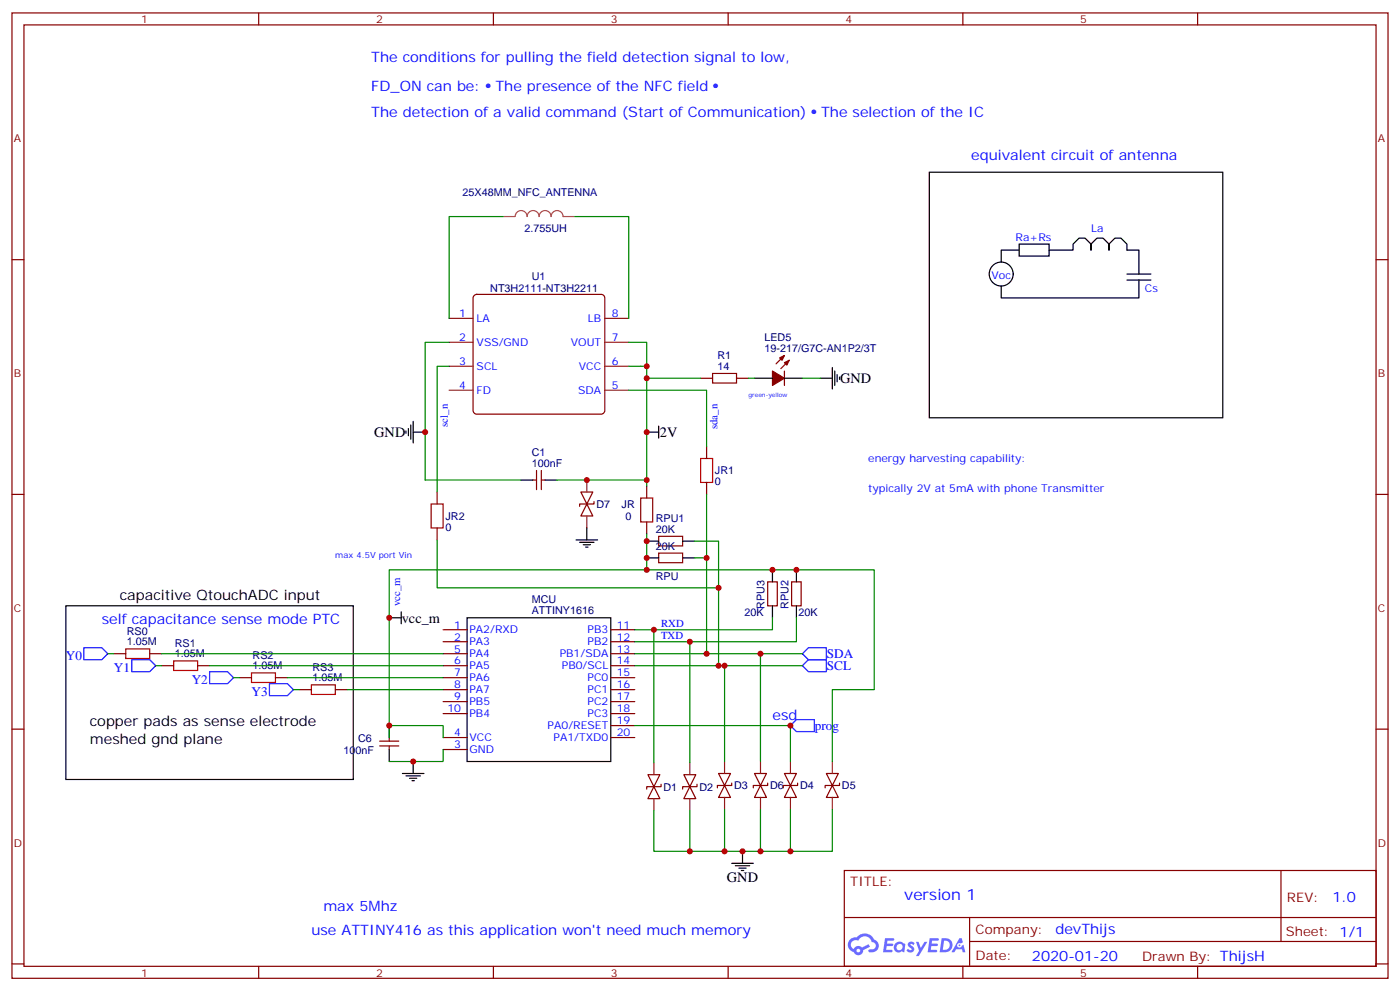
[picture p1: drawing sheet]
<svg xmlns="http://www.w3.org/2000/svg" width="412mm" height="292mm" viewBox="0 0 412 292" stroke-linecap="round" stroke-linejoin="round" font-family="sans-serif">
<g fill="none" stroke="#000" stroke-width=".35">
<path d="M273.8 50.7h86.4v72.3h-86.4zM300.2 71.9h8.8v3.5h-8.8zM300.2 73.7h-5.3v3.5M309 73.7h7.1v-1.8l1.8-1.8h1.7l1.8 1.8v1.8v-1.8l1.7-1.8h1.8l1.8 1.8v1.8v-1.8l1.7-1.8h1.8l1.8 1.8v1.8h3.5v7M332 80.7h7M332 82.5h7M335.5 82.5v5.3h-40.6v-3.6M19.4 178.4h84.7v51.2h-84.7z"/>
<circle cx="294.9" cy="80.7" r="3.5"/>
</g>
<g fill="none" stroke="#870000" stroke-width=".35">
<path d="M3.5 3.8h405.4v284.3h-405.4zM7.1 7.3h398.2v277.3h-398.2zM76.2 3.8v3.5M145.3 3.8v3.5M214.5 3.8v3.5M283.6 3.8v3.5M352.8 3.8v3.5M3.5 76.5h3.6M405.3 76.5h3.6M3.5 145.6h3.6M405.3 145.6h3.6M3.5 214.8h3.6"/>
<path d="M405.3 214.8h3.6M248.7 256.4h156.6v28.2h-156.6zM377.3 256.4v20.9M248.7 270.2h156.5M285.6 277.3h119.6M285.6 270.2v14.2M3.5 283.9h3.6M76.2 284.6v3.5M145.3 284.6v3.5M214.5 284.6v3.5M283.6 284.6v3.5M352.8 284.6v3.5"/>
<path d="M405.3 283.9h3.6"/>
</g>
<g fill="#5487ff">
<path d="M267.7 277.6a1.22 1.22 0 0 1 1.7 .2l-.4 .6a.47 .47 0 0 0-.3-.4 .47 .47 0 0 0-.5 .2l.1 .2a1.14 1.14 0 0 1 .8 1.8 1.14 1.14 0 0 1-1.9 0l-.2-.2 .5-.6 .7 .5a.29 .29 0 0 0 .3-.3 .29 .29 0 0 0-.2-.3 1.04 1.04 0 0 1-.6-1.7z"/>
<path d="M260.7 276.3h2.4l.3 .2-.2 .5-1.8 .1-.1 .8h1.5l.3 .4-.3 .4h-1.6l-.2 1.1h1.7l.2 .3-.2 .3-2.6 .1z"/>
<path d="M273.8 276.3h2.4l.3 .2-.1 .5-1.8 .1-.2 .8h1.6l.3 .4-.4 .4h-1.6l-.1 1.1h1.7l.2 .3-.2 .3-2.6 .1z"/>
<path d="M282.6 276.3h.7l.3 1.3-.6 .3a.69 .69 0 0 0-1 .3 .69 .69 0 0 0 .4 .9 .69 .69 0 0 0 .9-.6l.5-.2 .6 2.2h-.8l-.2-.9h-1.8l-.5 .9h-.8z"/>
<path d="M269.8 277.4h.8l.6 1.8 1.1-1.8h.9l-2.6 4.2h-.8l.9-1.5z"/>
<path d="M277.4 276.3l-.6 4.2h1.3a2.11 2.11 0 0 0 2.5-2.1 2.11 2.11 0 0 0-2.5-2.1zM278.1 277.1a1.39 1.39 0 0 1 1.7 1.4 1.39 1.39 0 0 1-1.8 1.3h-.3z"/>
<path d="M263.7 277.9a1.54 1.54 0 0 0-.1 2.2 1.54 1.54 0 0 0 2.2 .1l.6 .3 .3-2.3-.2-.3h-.4a1.49 1.49 0 0 0-2.4 0zM264 278.9a.94 .94 0 0 1 1.8 0 .94 .94 0 0 1-1.8 0z"/>
<path d="M250.4 276.7a2.18 2.18 0 0 0 1.1 3.7 1.44 1.44 0 0 0 1.6 .9 1.44 1.44 0 0 0 1.2-1.4l2-1.1-.5-.7-1.9 1a1.47 1.47 0 0 0-2.4 .4 1.39 1.39 0 0 1-.7-1.9 1.39 1.39 0 0 1 2-.5 2.12 2.12 0 0 1 2.2-1.3 2.12 2.12 0 0 1 1.9 1.7 1.14 1.14 0 0 1 1.1 1.4 1.14 1.14 0 0 1-1.7 .7 .43 .43 0 0 0-.5 .4 .43 .43 0 0 0 .4 .5 1.98 1.98 0 0 0 2.5-1.2 1.98 1.98 0 0 0-1.2-2.6 3.1 3.1 0 0 0-5.3-.6l-.9 .1zM252.3 280a.55 .55 0 0 1 1.1 0 .55 .55 0 0 1-1.1 0z"/>
<circle cx="282.6" cy="278.4" r=".26"/>
</g>
<g fill="none" stroke="#870000" stroke-width=".35">
<path d="M139.6 87.1l.8-.4h36.7l.6 .2 .5 .9v33.1l-.3 .7-.8 .4h-36.7l-.6-.2-.5-.9v-33.1zM206.4 111.4h3.5M209.9 110h7.1v2.8h-7.1zM217 111.4h3.5M231.1 104.7l-2.5 2.5M231.1 109.3v4.2M232.5 106.1l-2.5 2.5M158 138.6v5.6M159.5 138.6v5.6M208.1 131.5v3.5M128.8 144.9v3.5M128.8 155.5v3.5"/>
<path d="M157 141.4h1M159.5 141.4h1M171.1 144.9h3.5l-1.7 3.5zM172.9 148.4l1.7 3.6h-3.5zM175 147.7v.7h-4.3v.8M190.5 143.2v3.5M190.5 153.7v3.6M194 158h7.1v2.8h-7.1zM208.1 142.1v3.5M194 162.9h7.1v2.8h-7.1zM226.1 171.4h2.9v7h-2.9zM233.2 171.4h2.8v7h-2.8z"/>
<path d="M33.5 192.5h3.5M44.1 192.5h3.5M47.6 196.1h3.6M58.2 196.1h3.5M70.6 199.6h3.5M81.1 199.6h3.6M130.5 185.5h7.1M130.5 189h7.1M130.5 192.5h7.1M130.5 196.1h7.1M130.5 199.6h7.1M179.9 185.5h7.1"/>
<path d="M179.9 189h7.1M179.9 192.5h7.1M179.9 196.1h7.1M179.9 199.6h7.1M88.2 203.1h3.5M98.8 203.1h3.5M111.8 218.3h5.7M111.8 219.7h5.7M114.7 217.2v1.1M114.7 219.7v1.1M130.5 217.2h7.1M130.5 203.1h7.1"/>
<path d="M130.5 206.7h7.1M130.5 210.2h7.1M179.9 217.2h7.1M179.9 203.1h7.1M179.9 206.7h7.1M179.9 210.2h7.1M179.9 213.7h7.1M130.5 220.8h7.1M190.9 228.2h3.5l-1.8 3.5zM192.6 231.7l1.8 3.5h-3.5zM194.7 231v.7h-4.2v.7M201.4 228.2h3.6l-1.8 3.5z"/>
<path d="M203.2 231.7l1.8 3.5h-3.6zM205.3 231v.7h-4.2v.7M211.7 227.8h3.5l-1.8 3.6zM213.4 231.4l1.8 3.5h-3.5zM215.5 230.6v.8h-4.2v.7M222.2 227.8h3.6l-1.8 3.6zM224 231.4l1.8 3.5h-3.6zM226.1 230.6v.8h-4.2v.7M231.1 227.8h3.5l-1.8 3.6zM232.8 231.4l1.8 3.5h-3.5zM234.9 230.6v.8h-4.2v.7M243.4 227.8h3.5l-1.7 3.6z"/>
<path d="M245.2 231.4l1.7 3.5h-3.5zM247.3 230.6v.8h-4.2v.7"/>
</g>
<g fill="none" stroke="#8c2424" stroke-width=".35">
<path d="M132.3 93.8h7M178.2 93.8h7M132.3 107.9h7M132.3 114.9h7M132.3 100.8h7M178.2 107.9h7M178.2 114.9h7M178.2 100.8h7M172.9 141.4v3.5M172.9 152v3.5M192.6 224.6v3.6M192.6 235.2v3.6"/>
<path d="M203.2 224.6v3.6M203.2 235.2v3.6M213.4 224.3v3.5M213.4 234.9v3.5M224 224.3v3.5M224 234.9v3.5M232.8 224.3v3.5M232.8 234.9v3.5M245.2 224.3v3.5M245.2 234.9v3.5"/>
</g>
<path d="M148.2 63.8h3.4M151.8 63.8a1.76 1.76 0 0 1 1.7-1.8 1.76 1.76 0 0 1 1.8 1.8 1.76 1.76 0 0 1 1.7-1.8 1.76 1.76 0 0 1 1.8 1.8 1.76 1.76 0 0 1 1.8-1.8 1.76 1.76 0 0 1 1.7 1.8 1.76 1.76 0 0 1 1.8-1.8 1.76 1.76 0 0 1 1.8 1.8h3.4" fill="none" stroke="#a64a4a" stroke-width=".35"/>
<g fill="none" stroke="#000" stroke-width=".35">
<path d="M222.2 111.4h5.3M231.1 111.4h5.3M241.7 111.4h3.5M245.2 108.2v6.4M245.9 109.3v4.2M246.6 110.3v2.2M247.3 111.1v.7M119.6 126.9v.7M120.3 126.2v2.1M121 125.2v4.2M121.7 127.3h3.5M121.7 124.1v6.4"/>
<path d="M190.5 127.3h3.5M194 125.5v3.5M153.5 141.4h3.5M160.5 141.4h3.5M169.7 159h6.3M170.7 159.7h4.3M172.9 155.5v3.5M190.5 159.4h3.5M201.1 159.4h3.5M171.8 160.4h2.1M172.5 161.1h.7M190.5 164.3h3.5"/>
<path d="M201.1 164.3h3.5M227.5 167.9v3.5M227.5 178.4v3.6M234.6 167.9v3.5M234.6 178.4v3.6M114.7 182h3.5M118.2 180.2v3.5M137.6 182h42.3v42.3h-42.3zM114.7 213.7v3.5M114.7 220.8v3.5M118.5 227.8h6.4M119.6 228.5h4.2"/>
<path d="M120.6 229.2h2.2M121.4 229.9h.7M121.7 224.3v3.5M215.5 254.3h6.4M216.6 255h4.2M217.7 255.7h2.1M218.4 256.4h.7M218.7 250.8v3.5"/>
</g>
<path d="M206.4 135h3.5v7.1h-3.5zM127 148.4h3.5v7.1h-3.5zM188.7 146.7h3.6v7h-3.6zM37 191.1h7.1v2.9h-7.1zM51.2 194.7h7v2.8h-7zM74.1 198.2h7v2.8h-7zM91.7 201.7h7.1v2.8h-7.1z" fill="none" stroke="#a10000" stroke-width=".35"/>
<g fill="#870000" stroke="#870000" stroke-width=".35">
<path d="M227.5 109.3l3.6 2.1-3.6 2.1z"/>
<path d="M231.1 106.8l1.4-.7-.7 1.4z"/>
<path d="M229.7 105.4l1.4-.7-.7 1.4z"/>
</g>
<path d="M24.7 190.8h5.3l1.7 1.7-1.7 1.8h-5.3zM38.8 194.3h5.3l1.8 1.8-1.8 1.7h-5.3zM61.7 197.8h5.3l1.8 1.8-1.8 1.8h-5.3zM236.4 192.5l1.7-1.7h5.3v3.5h-5.3zM236.4 196.1l1.7-1.8h5.3v3.5h-5.3zM79.4 201.4h5.3l1.7 1.7-1.7 1.8h-5.3zM232.8 213.7l1.8-1.8h5.3v3.6h-5.3z" fill="none" stroke="#00f" stroke-width=".35"/>
<g fill="none" stroke="#008700" stroke-width=".35">
<path d="M148.2 63.8h-15.9v30M169.3 63.8h15.9v30M132.3 100.8h-7.1v40.6h28.3M132.3 107.9h-3.5v37M185.2 107.9h5.3M185.2 114.9h22.9v16.6M185.2 100.8h5.3v42.4M190.5 111.4h15.9M220.5 111.4h1.7M236.4 111.4h5.3M128.8 159v14.1h82.9M164 141.4h26.5"/>
<path d="M190.5 157.3v10.6h-75.8v49.3M204.6 159.4h7.1v36.7M208.1 145.6v18.7M190.5 167.9h67v35.2h-12.3v21.2M204.6 164.3h3.5v28.2M31.7 192.5h1.8M45.9 196.1h1.7M47.6 192.5h82.9M61.7 196.1h68.8M68.8 199.6h1.8M84.7 199.6h45.8M187 192.5h49.4"/>
<path d="M187 196.1h49.4M192.6 185.5v39.1M203.2 189v35.6M213.4 196.1v28.2M224 192.5v31.8M227.5 182v3.5h-40.5M234.6 182v7h-47.6M86.4 203.1h1.8M102.3 203.1h28.2M114.7 213.7h15.8v3.5M187 213.7h45.8v10.6M130.5 220.8v3.5h-15.8"/>
<path d="M192.6 238.8v12h20.8M203.2 238.8v12M213.4 238.4v12.4h31.8v-12.4M224 238.4v12.4M232.8 238.4v12.4"/>
</g>
<g fill="#c00">
<circle cx="208.1" cy="164.3" r=".88"/>
<circle cx="190.5" cy="159.4" r=".88"/>
<circle cx="190.5" cy="164.3" r=".88"/>
<circle cx="190.5" cy="167.9" r=".88"/>
<circle cx="190.5" cy="141.4" r=".88"/>
<circle cx="190.5" cy="107.9" r=".88"/>
<circle cx="190.5" cy="127.3" r=".88"/>
<circle cx="218.7" cy="250.8" r=".88"/>
<circle cx="213.4" cy="250.8" r=".88"/>
<circle cx="192.6" cy="185.5" r=".88"/>
<circle cx="213.4" cy="196.1" r=".88"/>
<circle cx="211.7" cy="173.1" r=".88"/>
<circle cx="121.7" cy="224.3" r=".88"/>
<circle cx="114.7" cy="213.7" r=".88"/>
<circle cx="208.1" cy="192.5" r=".88"/>
<circle cx="211.7" cy="196.1" r=".88"/>
<circle cx="224" cy="192.5" r=".88"/>
<circle cx="232.8" cy="250.8" r=".88"/>
<circle cx="224" cy="250.8" r=".88"/>
<circle cx="232.8" cy="213.7" r=".88"/>
<circle cx="203.2" cy="189" r=".88"/>
<circle cx="203.2" cy="250.8" r=".88"/>
<circle cx="234.6" cy="167.9" r=".88"/>
<circle cx="227.5" cy="167.9" r=".88"/>
<circle cx="114.7" cy="182" r=".88"/>
<circle cx="125.2" cy="127.3" r=".88"/>
<circle cx="190.5" cy="111.4" r=".88"/>
<circle cx="172.9" cy="141.4" r=".88"/>
</g>
<text font-size="4.6" fill="#00f" x="266.3" y="265.2">version 1</text>
<g font-size="4.2" fill="#00f">
<text x="109.4" y="18.3">The conditions for pulling the field detection signal to low,</text>
<text x="109.4" y="26.7">FD_ON can be:</text>
<text x="145.9" y="26.7">The presence of the NFC field</text>
<text x="109.4" y="34.5">The detection of a valid command (Start of Communication)</text>
<text x="241.9" y="34.5">The selection of the IC</text>
<text x="286.1" y="47.2">equivalent circuit of antenna</text>
<text x="30" y="183.7">self capacitance sense mode PTC</text>
<text x="227.5" y="212">esd</text>
<text x="95.2" y="268.4">max 5Mhz</text>
<text x="392.5" y="265.7">1.0</text>
<text x="91.7" y="275.4">use ATTINY416 as this application won't need much memory</text>
<text x="310.9" y="275.2">devThijs</text>
<text x="304" y="283">2020-01-20</text>
</g>
<g font-size="4.2">
<text x="247.5" y="112.8">GND</text>
<text x="110.3" y="128.7">GND</text>
<text x="194.4" y="128.7">2V</text>
<text x="35.3" y="176.7">capacitive QtouchADC input</text>
<text x="118.4" y="183.4">vcc_m</text>
<text x="26.5" y="213.7">copper pads as sense electrode</text>
<text x="26.5" y="219">meshed gnd plane</text>
<text x="214.1" y="259.9">GND</text>
</g>
<g font-size="3.9" fill="#00f">
<text x="19.4" y="194.3">Y0</text>
<text x="33.5" y="197.8">Y1</text>
<text x="243.6" y="193.8">SDA</text>
<text x="243.6" y="197.3">SCL</text>
<text x="56.5" y="201.4">Y2</text>
<text x="74.1" y="204.9">Y3</text>
<text x="240.1" y="214.9">prog</text>
</g>
<g font-size="3.9" fill="#800">
<text x="250.5" y="261">TITLE:</text>
<text x="379.1" y="265.7">REV:</text>
<text x="287.4" y="275.2">Company:</text>
<text x="378.7" y="275.8">Sheet: 1/1</text>
<text x="287.4" y="282.9">Date:</text>
<text x="336.4" y="282.9">Drawn By: ThijsH</text>
</g>
<g font-size="3.2" fill="#800">
<text x="41.6" y="6.8">1</text>
<text x="110.8" y="6.8">2</text>
<text x="179.9" y="6.8">3</text>
<text x="249.1" y="6.8">4</text>
<text x="318.2" y="6.8">5</text>
<text x="4.1" y="41.9">A</text>
<text x="405.9" y="41.9">A</text>
<text x="4.1" y="111.1">B</text>
<text x="405.9" y="111.1">B</text>
<text x="4.1" y="180.2">C</text>
<text x="405.9" y="180.2">C</text>
<text x="4.1" y="249.3">D</text>
<text x="405.9" y="249.3">D</text>
<text x="41.6" y="287.6">1</text>
<text x="110.8" y="287.6">2</text>
<text x="179.9" y="287.6">3</text>
<text x="249.1" y="287.6">4</text>
<text x="318.2" y="287.6">5</text>
</g>
<g font-size="3.2" fill="#000080">
<text x="136.3" y="57.9">25X48MM_NFC_ANTENNA</text>
<text x="154.5" y="68.4">2.755UH</text>
<text x="156.6" y="82.4">U1</text>
<text x="144.4" y="86.1">NT3H2111-NT3H2211</text>
<text x="225.2" y="100.5">LED5</text>
<text x="211.3" y="105.8">R1</text>
<text x="225.2" y="103.6">19-217/G7C-AN1P2/3T</text>
<text x="211.3" y="108.9">14</text>
<text x="156.6" y="137.5">100nF</text>
<text x="156.6" y="134.3">C1</text>
<text x="210.6" y="142.9">0</text>
<text x="210.6" y="139.7">JR1</text>
<text x="175.7" y="149.6">D7</text>
<text x="183.1" y="149.6">JR</text>
<text x="131.2" y="153.1">JR2</text>
<text x="184.3" y="153.2">0</text>
<text x="193.2" y="153.7">RPU1</text>
<text x="131.2" y="156.3">0</text>
<text x="193.2" y="156.9">20K</text>
<text x="193.2" y="161.9">20K</text>
<text x="193.2" y="170.7">RPU</text>
<text x="156.7" y="177.7">MCU</text>
<text x="225.2" y="179.3" transform="rotate(-90 225.2 179.3)">RPU3</text>
<text x="232.2" y="179.3" transform="rotate(-90 232.2 179.3)">RPU2</text>
<text x="156.7" y="180.9">ATTINY1616</text>
<text x="219.3" y="181.4">20K</text>
<text x="235.2" y="181.4">20K</text>
<text x="37.4" y="190.1">1.05M</text>
<text x="37.4" y="187">RS0</text>
<text x="51.5" y="190.5">RS1</text>
<text x="51.5" y="193.6">1.05M</text>
<text x="74.4" y="197.1">1.05M</text>
<text x="74.4" y="194">RS2</text>
<text x="92.1" y="197.5">RS3</text>
<text x="92.1" y="200.7">1.05M</text>
<text x="101.2" y="221.9">100nF</text>
<text x="105.5" y="218.4">C6</text>
<text x="195.4" y="232.8">D1</text>
<text x="206" y="232.8">D2</text>
<text x="216.3" y="232.5">D3</text>
<text x="226.8" y="232.5">D6</text>
<text x="235.7" y="232.5">D4</text>
<text x="248" y="232.5">D5</text>
</g>
<g font-size="3.2" fill="#00f">
<text x="299.2" y="70.8">Ra+Rs</text>
<text x="321.4" y="68.4">La</text>
<text x="292.1" y="82.1">Voc</text>
<text x="337.3" y="86">Cs</text>
<text x="135.2" y="93.4">1</text>
<text x="140.4" y="94.8">LA</text>
<text x="173.2" y="94.8">LB</text>
<text x="180.3" y="93.4">8</text>
<text x="135.2" y="100.5">2</text>
<text x="140.4" y="101.9">VSS/GND</text>
<text x="168.2" y="101.9">VOUT</text>
<text x="180.3" y="100.5">7</text>
<text x="135.2" y="107.5">3</text>
<text x="180.3" y="107.5">6</text>
<text x="140.4" y="108.9">SCL</text>
<text x="170.5" y="108.9">VCC</text>
<text x="135.2" y="114.6">4</text>
<text x="140.4" y="116">FD</text>
<text x="170.3" y="116">SDA</text>
<text x="180.3" y="114.6">5</text>
<text x="131.9" y="125.7" transform="rotate(-90 131.9 125.7)">scl_n</text>
<text x="211.3" y="126.4" transform="rotate(-90 211.3 126.4)">sda_n</text>
<text x="255.8" y="136.1">energy harvesting capability:</text>
<text x="255.8" y="144.9">typically 2V at 5mA with phone Transmitter</text>
<text x="117.8" y="178.6" transform="rotate(-90 117.8 178.6)">vcc_m</text>
<text x="133.8" y="185.1">1</text>
<text x="181.7" y="185.1">11</text>
<text x="194.7" y="184.6">RXD</text>
<text x="133.8" y="188.7">2</text>
<text x="138.3" y="186.5">PA2/RXD</text>
<text x="138.3" y="190.1">PA3</text>
<text x="173.1" y="186.5">PB3</text>
<text x="173.1" y="190.1">PB2</text>
<text x="181.7" y="188.7">12</text>
<text x="194.7" y="188.1">TXD</text>
<text x="133.8" y="192.2">5</text>
<text x="133.8" y="195.7">6</text>
<text x="138.3" y="193.6">PA4</text>
<text x="138.3" y="197.1">PA5</text>
<text x="164.9" y="193.6">PB1/SDA</text>
<text x="165.5" y="197.1">PB0/SCL</text>
<text x="181.7" y="192.2">13</text>
<text x="181.7" y="195.7">14</text>
<text x="133.8" y="199.2">7</text>
<text x="133.8" y="202.8">8</text>
<text x="138.3" y="200.7">PA6</text>
<text x="173.1" y="200.7">PC0</text>
<text x="181.7" y="199.2">15</text>
<text x="181.7" y="202.8">16</text>
<text x="131.8" y="209.8">10</text>
<text x="133.8" y="206.3">9</text>
<text x="138.3" y="204.2">PA7</text>
<text x="138.3" y="207.7">PB5</text>
<text x="173.1" y="204.2">PC1</text>
<text x="173.1" y="207.7">PC2</text>
<text x="181.7" y="206.3">17</text>
<text x="181.7" y="209.8">18</text>
<text x="138.3" y="211.2">PB4</text>
<text x="161.3" y="214.8">PA0/RESET</text>
<text x="173.1" y="211.2">PC3</text>
<text x="181.7" y="213.4">19</text>
<text x="133.8" y="220.4">3</text>
<text x="133.8" y="216.9">4</text>
<text x="138.3" y="221.8">GND</text>
<text x="138.3" y="218.3">VCC</text>
<text x="163.1" y="218.3">PA1/TXD0</text>
<text x="181.7" y="216.9">20</text>
</g>
<text font-size="2.5" fill="#00f" x="98.8" y="164.3">max 4.5V port Vin</text>
<text font-size="1.8" fill="#00f" x="220.5" y="116.9">green-yellow</text>
</svg>
